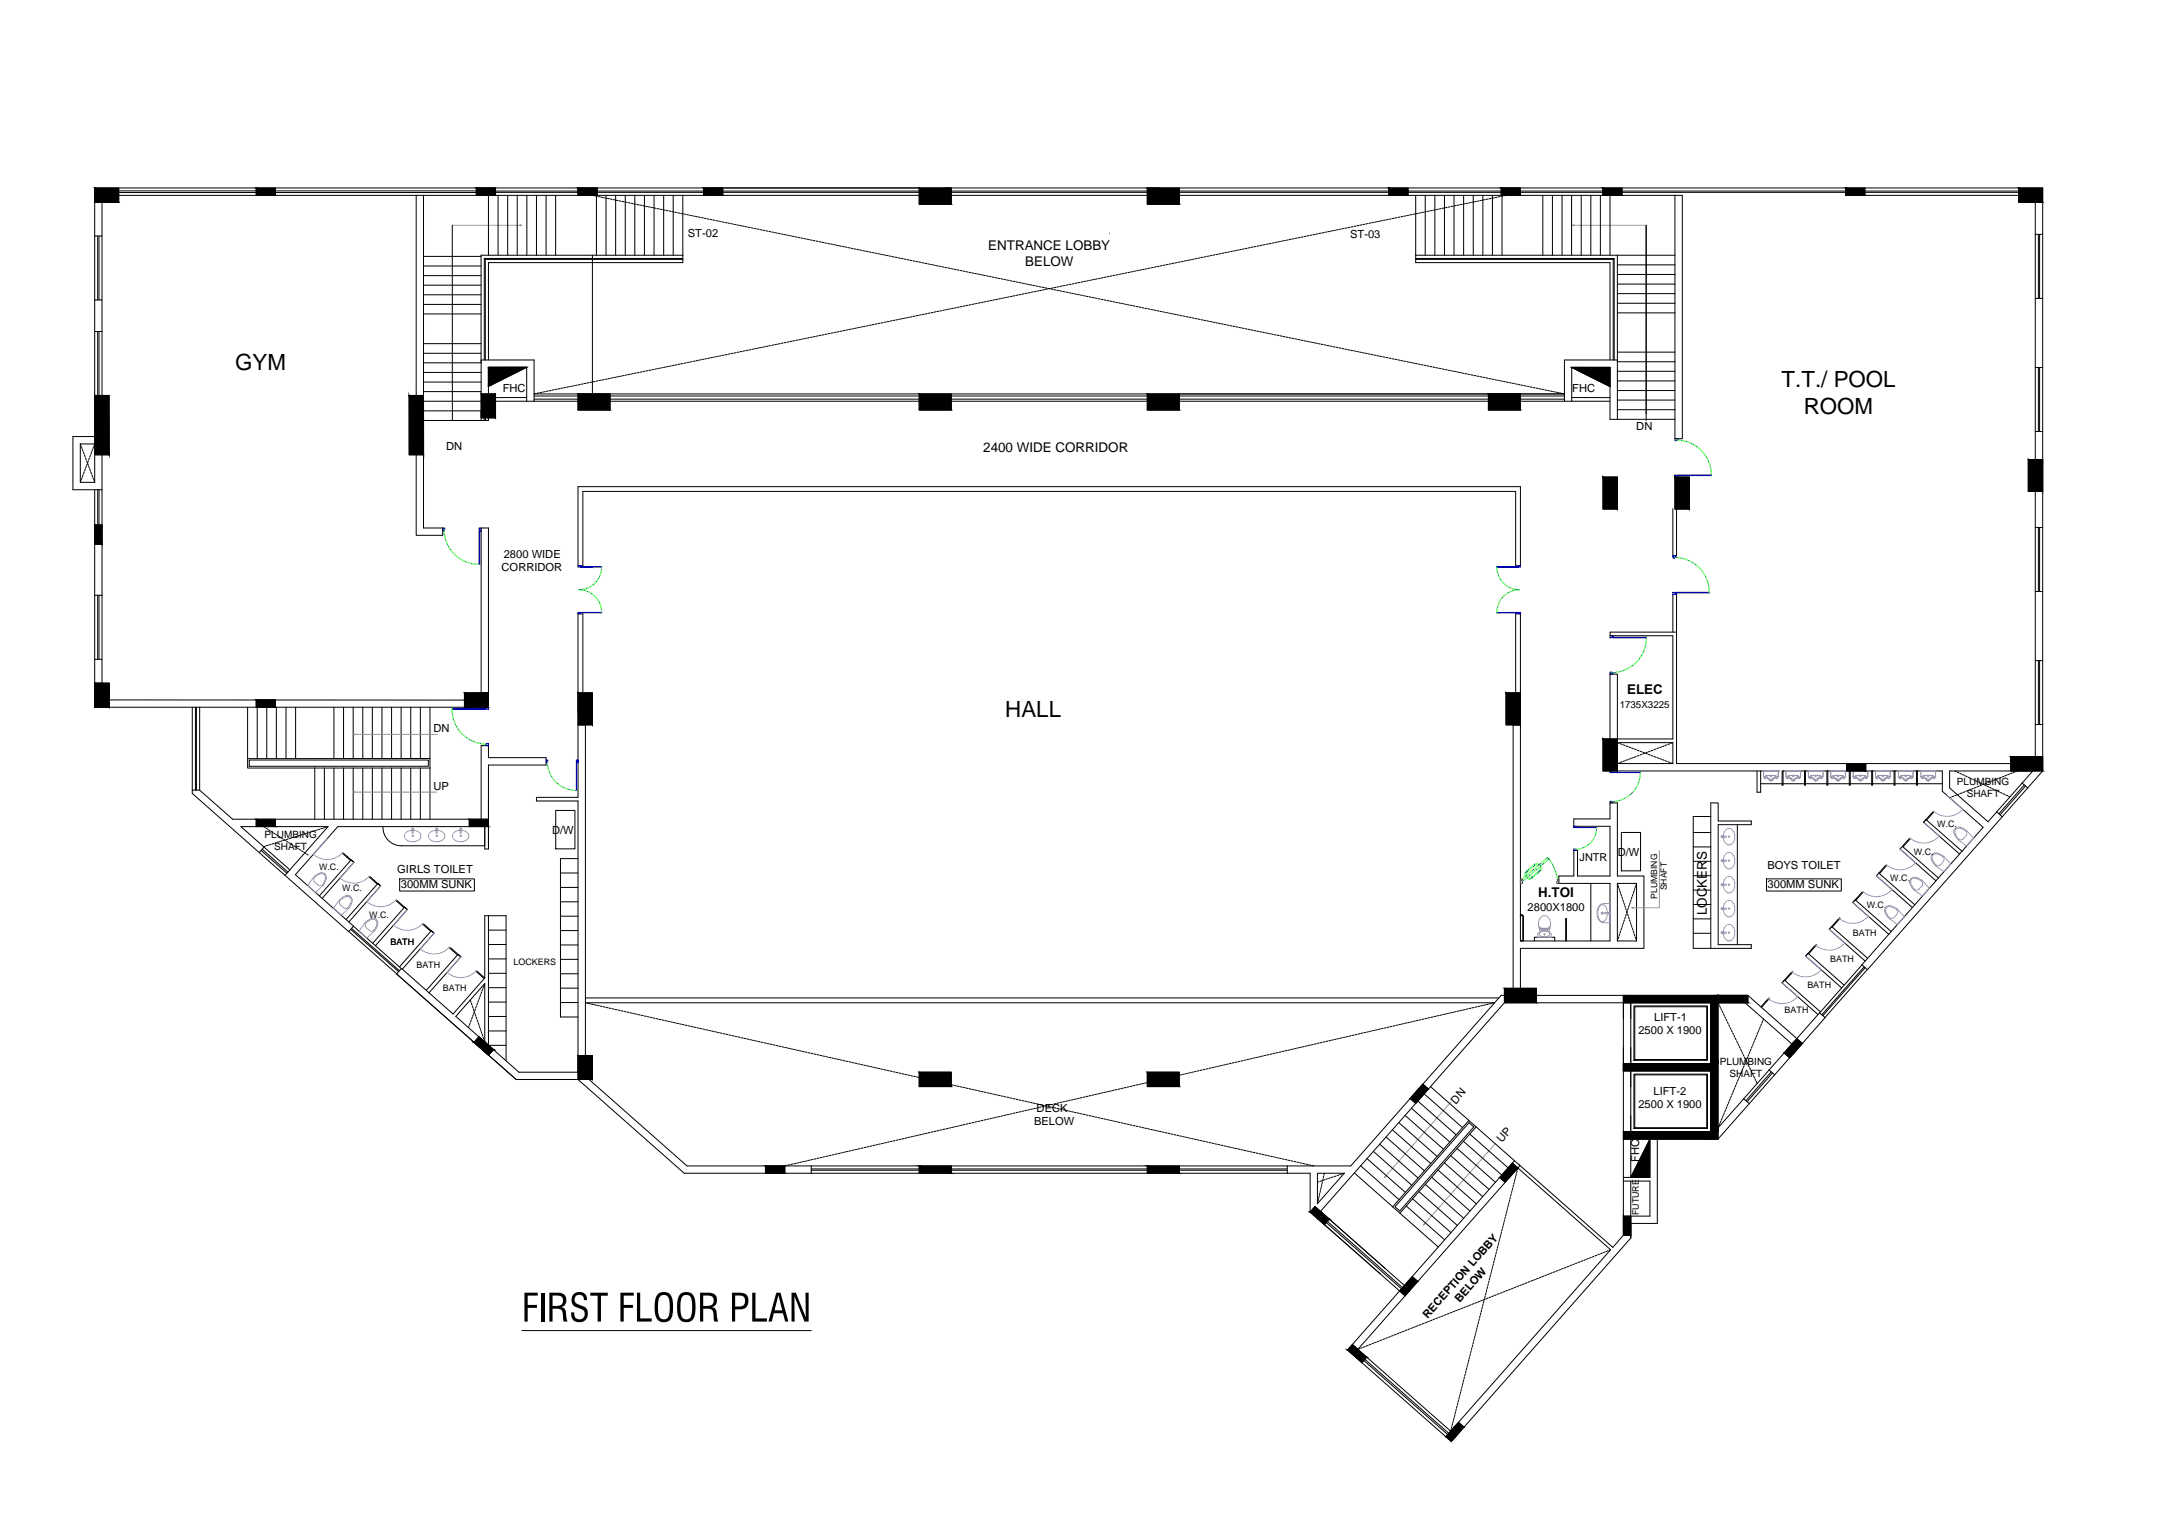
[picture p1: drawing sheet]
<svg xmlns="http://www.w3.org/2000/svg" width="1189mm" height="841mm" viewBox="0 0 1189 841" stroke-linecap="round" stroke-linejoin="round" font-family="sans-serif">
<!-- layer: hatch -->
<g fill="#000" stroke="#000" stroke-width=".55">
<path d="M506 103h17v9zM631 103h18v9zM269 202h21l-20 10zM269 202h21zM318 217h18v8zM506 217h17v8zM631 217h18v8zM819 217h17v8zM865 202h21zM261 573h6l4 4zM264 570l3 3h-6zM986 574h6l-5 5z"/>
<path d="M989 571l3 3h-6zM780 599h6l-5 5zM783 596l3 3h-6zM832 640l3 2h-5zM908 627v21h-11zM830 642h5l-5 6zM721 667h6l4 4zM723 664l4 3h-6zM775 705h5l-5 5zM777 702l3 3h-5zM744 740l3 3h-6zM741 743h6l5 4z"/>
<path d="M800 785h5l-4 5zM802 782l3 3h-5z"/>
<path d="M52 103v8h13zM52 103h13v8z"/>
<path d="M141 103v4h11zM141 103h11v4z"/>
<path d="M262 103v4h11zM262 103h11v4z"/>
<path d="M318 103v4h11zM318 103h11v4z"/>
<path d="M387 103v4h11zM387 103h11v4z"/>
<path d="M506 112h17zM506 103l17 9h-17z"/>
<path d="M631 112h18zM631 103l18 9h-18z"/>
<path d="M764 103v4h11zM764 103h11v4z"/>
<path d="M826 103v4h10zM826 103h10v4z"/>
<path d="M882 103v4h10zM882 103h10v4z"/>
<path d="M1015 103v4h11zM1015 103h11v4z"/>
<path d="M1111 103v8h13zM1111 103h13v8z"/>
<path d="M269 202v10h1zM269 212h1l-1 1z"/>
<path d="M865 202l21 11zM865 202h21v11z"/>
<path d="M265 217v13h8zM265 217h8v13z"/>
<path d="M318 225h18zM318 217l18 8h-18z"/>
<path d="M506 225h17zM506 217l17 8h-17z"/>
<path d="M631 225h18zM631 217l18 8h-18z"/>
<path d="M819 225h17zM819 217l17 8h-17z"/>
<path d="M52 218v32h8zM52 218h8v32z"/>
<path d="M225 218v32h8zM225 218h8v32z"/>
<path d="M1116 253v17h8zM1116 253h8v17z"/>
<path d="M52 289v10h4zM52 289h4v10z"/>
<path d="M882 262v18h8zM882 262h8v18z"/>
<path d="M921 262v18h8zM921 262h8v18z"/>
<path d="M52 376v13h8zM52 376h8v13z"/>
<path d="M52 376v13h8zM52 376h8v13z"/>
<path d="M141 385v4h11zM141 385h11v4z"/>
<path d="M256 381v8h13zM256 381h13v8z"/>
<path d="M318 381v18h8zM318 381h8v18z"/>
<path d="M829 381v18h7zM829 381h7v18z"/>
<path d="M882 406v18h8zM882 406h8v18z"/>
<path d="M1016 420v4h10zM1016 420h10v4z"/>
<path d="M1106 416v8h18zM1106 416h18v8z"/>
<path d="M141 451v4h11zM141 451h11v4z"/>
<path d="M258 451v4h11zM258 451h11v4z"/>
<path d="M828 544v8h17zM828 544h17v8z"/>
<path d="M893 548v4h52zM893 548h52v4z"/>
<path d="M945 548v4h17zM945 548h17v4z"/>
<path d="M261 573l4 4h6zM265 577h6l-2 3z"/>
<path d="M261 573l4 4h6zM265 577h6l-2 3z"/>
<path d="M986 574l-4 5h5zM982 579h5l-2 3z"/>
<path d="M318 581v13h8zM318 581h8v13z"/>
<path d="M506 590v8h17zM506 590h17v8z"/>
<path d="M631 590v8h18zM631 590h18v8z"/>
<path d="M780 599l-4 5h5zM776 604h5l-2 3z"/>
<path d="M893 585v4h52zM893 585h52v4z"/>
<path d="M941 552v33h4zM941 552h4v33z"/>
<path d="M893 622v5h52zM893 622h52v5z"/>
<path d="M941 589v33h4zM941 589h4v33z"/>
<path d="M421 641v4h11zM421 641h11v4z"/>
<path d="M506 641v4h17zM506 641h17v4z"/>
<path d="M631 641v4h18zM631 641h18v4z"/>
<path d="M830 642l-5 6h5zM825 648h5l-2 2z"/>
<path d="M721 667l4 4h6zM725 671h6l-2 3z"/>
<path d="M893 669v10h4zM893 669h4v10z"/>
<path d="M775 705l-5 5h5zM770 710h5l-2 3z"/>
<path d="M741 743l5 4h6zM746 747h6l-3 3z"/>
<path d="M800 785l-5 5h6zM795 790h6l-3 3z"/>
</g>
<!-- layer: text -->
<path d="M306 446h10v21h-10zM892 458h11v21h-11zM220 483h41v7h-41zM972 483h41v7h-41zM287 732h159" fill="none" stroke="#000" stroke-width=".55"/>
<g fill="#000">
<path d="M289 711h7v2h-6v5h5v1h-5v8h-1zM298 711h1v16h-1zM316 712l2-1h2l2 1 1 1v2h-2v-2l-2-1-2 1-1 1 1 3 5 2 1 2v4l-1 1-2 1h-3l-2-2-1-3h2l1 3 1 1 3-1 1-2-1-2-5-2-1-2v-3zM325 711h9v2h-3v14h-2v-14h-4zM341 711h8v2h-6v5h5v1h-5v8h-2zM350 711h2v14h7v2h-9zM414 711h2v14h6v2h-8zM435 711h3l5 14v-14h2v16h-2l-6-14v14h-2z"/>
<path d="M304 713v5h3l2-1 1-2-1-2zM302 711h7l2 2v4l-1 1-1 1 2 1 1 7h-2l-1-6-3-1h-2v7h-2z"/>
<path d="M364 713l-1 1-1 2v7l1 2 3 1 1-1 1-2v-8l-1-2zM362 712l1-1h3l2 1 2 1v4v6l-1 2-1 2h-3h-2l-2-3-1-7 1-3z"/>
<path d="M376 713l-2 3 1 7 1 2 2 1 2-1 1-2v-8l-2-2-2-1zM374 712l2-1h3l2 1 1 2 1 4-1 5-1 3-2 1h-4l-2-3v-7z"/>
<path d="M387 713v5h3l2-1 1-2-1-2zM385 711h6l3 2v1v3l-1 1-2 1 3 1 1 7h-2l-1-6-3-1h-2v7h-2z"/>
<path d="M404 713v6l5-1 1-2-1-2-1-1zM403 711l7 1 1 1 1 2-1 3-1 1-2 1h-4v7h-1z"/>
<path d="M428 712l-2 9h4zM427 711h2l5 16h-2l-1-5h-5l-1 5h-2z"/>
</g>
<!-- layer: wall -->
<g fill="none" stroke="#000" stroke-width=".55">
<path d="M52 111h4v19h-4zM229 107h4v183h11v4h-15zM921 107h5v134h-5zM1120 111h4v18h-4zM52 165h4v17h-4zM1120 164h4v38h-4zM861 198h29v33h-4v-29h-21v19h-4zM269 217v-15h21v19h4v-23h-29v19M871 203h15M52 244h-8v21h8v-15M52 240h-12v29h16v-19M1120 253v-16h4v53h-4v-20"/>
<path d="M52 289h4v38h-4zM265 290h4v91h-4zM1120 325h4v38h-4zM52 363h4v13h-4zM60 385h196l3 4h-199zM890 407v-36h-4v38M890 406h30v-56h-34v-2h36v72h94M890 408h30v12h-30M1120 416v-17h4v25l-8 9-4-2 6-7h-45v9l21 19 4-5 4 2-75 84-3-2 67-76-22-20v-11h-88M890 424h89M967 424v12h2v-12M1026 420h80"/>
<path d="M141 451h-13l-18-16h-4v1l86 76 3-3-32-28 23-26h72M141 455h-8l26 23M152 451h106M152 455h28l-21 23M265 451v-41h4v7h31v4h-31v30M267 455v12h2v-12M941 442h4v10h18v2h-18v66h18v2h-22zM145 466l-2 3M159 478l-2 3M193 473l2 1-2-1-17 20M195 474l-18 20M1079 468l-19-17-2 1 20 18"/>
<path d="M208 486l1 1-1-1-18 20M209 487l-17 20M223 499l1 1-1-1-18 20M890 486h10v32h-10zM1021 495l-2 1M1053 498l-19-18-2 2 20 17M1066 483l-19-17-2 1 20 17M224 500l-17 20M237 512l2 1-2-1-17 20M239 513l-18 20M1008 510l-2 1M1040 512l-19-17-2 1 20 18"/>
<path d="M252 525l2 1-2-1-17 20M254 526l-18 20M982 539l-2 2M995 524l-2 2M1027 527l-19-17-2 1 20 18M267 541v32l-16-14zM828 548h-2l-83 93h-35v4h13v22M828 552l-102 114M832 544v-145h4v119h50v-32h-28v-4h8v-14h2v14h18v-27h-20v-5h20v-8h4v40h14v40h-68v22M845 548h48M845 552h48v70M897 552v33"/>
<path d="M962 548l27 23 12-14 3 3-28 31-3-2 13-15-26-22M1002 557l-20-18-2 2 20 17M1014 542l-19-18-2 2 20 17M318 581h4v-182h-4v40h-23v2h23v149h-33l-16-15v-71h-2v34l-18 20-28-25-3 3 66 58h34l58 51h70v-4h-68l-54-47M897 589v33M832 640l1-2 3 3-1 1M908 627v21h-15v2h15v19h-11M912 627v46h-15v8l-92 104M945 620l14-16 3 3-17 20M432 641v4M725 645h15l-15 17zM825 648l-48 54"/>
<path d="M828 650l-48 55M835 642l51 45-84 95M836 641l51 45 6-7M770 710l-26 30M773 713l-26 29"/>
</g>
<!-- layer: win -->
<g fill="none" stroke="#000" stroke-width=".55">
<path d="M65 103h76M65 105h76M65 107h76M65 106h76M152 103h354M152 105h110M152 107h77M152 106h110M233 107h29M269 105h118M269 107h118M269 106h118"/>
<path d="M318 103v4M393 107h113M398 105h108M398 106h108M520 103h118M520 105h115M520 107h118M520 106h115M649 103h115M649 105h115M649 107h115M649 106h115"/>
<path d="M775 103h107M775 105h107M775 107h107M775 106h107M892 103h123v4M892 105h123M892 107h29M892 106h123M1026 103h85v4h-85zM1026 105h85M1026 106h85M52 130v35"/>
<path d="M54 130v35M56 130v35M1120 129v35M1121 129v35M1122 129v35M1124 129v35M326 140v77M376 142h-110v56M376 143h-109v55M779 142h109v56M779 143h109v55M52 182v36"/>
<path d="M54 182v36M56 182v36M269 198v-54h107v-4h-111v60M886 198v-54h-107v-4h111v59M1120 202v35M1121 202v35M1122 202v35M1124 202v35M266 225v6M267 225v6M269 225v6h-4v-5M52 269v20"/>
<path d="M54 269v20M56 269v20M318 268h518v43h-2v-41h-513v41h-3zM920 280v26h2v-26M1120 290v35M1121 290v35M1122 290v35M1124 290v35M52 327v36M54 327v36M56 327v36M920 348v-21h2v21"/>
<path d="M886 371h1M1120 363v36M1121 363v36M1122 363v36M1124 363v36M265 381h4M318 392v-54h3v54M834 381v-43h2v43M192 512l26 24M193 511l26 23M193 511l27 23M194 509l27 24"/>
<path d="M1024 531l-23 26M1026 532l-24 26M1026 532l-23 27M1027 533l-23 27M322 552h500M322 549h503M446 645h60M446 644h60M446 641h60M446 643h60M523 645h108M523 644h108"/>
<path d="M523 641h108M523 643h108M649 645h59M649 644h59M649 641h59M649 643h59M721 667l49 43M726 666l47 41M730 672l41 37M730 672l42 36M744 740l3 2M749 750l46 40"/>
<path d="M750 748l46 41M751 748l46 40M752 747l46 40"/>
</g>
<!-- layer: ele -->
<g fill="none" stroke="#000" stroke-width=".55">
<path d="M249 124v107M906 124v107M290 202l-21 11M290 219h-21M294 217h212M523 217h108M649 217h212M865 202l21 11M865 219h21M269 221h21M294 221h24M336 221h170"/>
<path d="M523 221h108M649 221h170M836 221h25M865 221h21M1112 431l-14 16M1114 432l-14 16M1116 433l-14 16M932 458h9M941 449h-9v73h9M144 468l14 12M144 467l14 13M318 472h-10v87h10"/>
<path d="M932 466h9M932 474h9M308 480h10M308 488h10M308 496h10M932 482h9M932 490h9M932 498h9M269 504h9v79M269 520h9M269 512h9M308 504h10"/>
<path d="M308 512h10M308 520h10M932 505h9M932 513h9M269 527h9M269 535h9M308 528h10M308 536h10M269 543h9M269 551h9M269 559h9M308 544h10"/>
<path d="M308 551h10M899 553h40v30h-40zM899 554h40v29h-40zM269 567h9M269 575h9M899 591h40v30h-40zM899 591h40v29h-40zM973 589l-14 15M974 590l-13 15M975 590l-14 16M976 591l-14 16M893 627v21"/>
<path d="M897 627v21l11-21M893 650v29M897 650v31"/>
</g>
<!-- layer: Stairs -->
<g fill="none" stroke="#000" stroke-width=".55">
<path d="M269 107v33M274 107v33M279 107v33M285 107v33M290 107v33M295 107v33M300 107v33M306 107v33M328 107v33M333 107v33M339 107v33M344 107v33"/>
<path d="M349 107v33M355 107v33M360 107v33M365 107v33M370 107v33M376 107v33M779 107v33M784 107v33M789 107v33M795 107v33M800 107v33M805 107v33"/>
<path d="M810 107v33M816 107v33M821 107v33M826 107v33M849 107v33M854 107v33M859 107v33M865 107v33M870 107v33M875 107v33M880 107v33M886 107v33"/>
<path d="M233 157h32M233 152h32M233 146h32M233 141h32M890 156h31M890 151h31M890 146h31M890 140h31M233 173h32M233 167h32M233 162h32M890 172h31"/>
<path d="M890 167h31M890 162h31M233 189h32M233 200h32M233 194h32M890 199h31M890 194h31M233 215h32M233 210h32M233 205h32M294 218h24M294 220h24"/>
<path d="M336 218h170M336 220h170M523 218h108M523 220h108M649 218h170M649 220h170M836 218h25M836 220h25M890 215h31M890 210h31M890 204h31M233 221h32"/>
<path d="M233 226h32M233 231h32M890 220h31M890 225h31M890 231h31M106 389v46M108 389v46M110 389v46M136 389v28M142 389v28M147 389v28M152 389v28"/>
<path d="M157 389v28M163 389v28M184 389v28M189 389v28M194 389v28M200 389v28M205 389v28M210 389v28M215 389v28M221 389v28M226 389v28M231 389v28"/>
<path d="M237 389v62M137 418h99v3h-99zM237 417h-101v5h37M173 422h64M173 422v29M178 422v29M184 422v29M189 422v29M194 422v29M200 422v29M205 422v29M210 422v29"/>
<path d="M215 422v29M221 422v29M226 422v29M231 422v29M787 598l21 18M770 617l21 19M773 614l21 18M777 610l21 18M780 606l21 18M783 602l22 18M808 616l25 22M808 616l-42 48"/>
<path d="M808 618l3 2-41 46-3-2zM812 620l-42 47M752 637l21 19M756 633l21 19M759 629l21 19M763 625l21 19M766 621l21 19M795 640l21 18M798 636l21 18M802 632l21 18M805 628l21 18M809 624l21 18"/>
<path d="M745 645l21 19M749 641l21 19M777 659l21 19M781 655l21 19M784 651l21 19M788 648l21 18M791 644l21 18M766 664l25 22M774 663l21 19"/>
</g>
<!-- layer: door -->
<g fill="none" stroke="#00f" stroke-width=".55">
<path d="M921 241h2v1h-2zM921 261l2 1h-2zM942 261h-19l19 1M244 290h1l-1 2zM264 290h1v2h-1zM264 310v-18v18M318 311h1v1h-1zM331 312h-12h12M823 312h12h-12M835 311h1v1h-1zM920 306h2v1h-2zM318 337h1v1h-1z"/>
<path d="M319 337h.1M319 337h12M824 337h11M835 337h-11M835 337h2v1h-2zM920 326h2v1h-2zM940 326h-18h18M886 350h1l-1 1zM906 350h-19l19 1M886 370h1v1h-1zM249 390h18h-18M267 389h2v1h-2z"/>
<path d="M267 409h2v1h-2zM300 418h1v1h-1zM317 418h1v1h-1zM317 419h.1M317 420v15M886 424h1v1h-1zM902 425h-15h15M866 455h1h-1zM867 455h.1M867 455h11M886 441h1v1h-1zM866 467h1v1h-1z"/>
</g>
<g fill="none" stroke="#0f0" stroke-width=".55">
<path d="M922 242a19 19 0 0 1 19 20M244 291a19 19 0 0 0 20 19M331 312a12 12 0 0 1-12 12 12 12 0 0 1 12 13M823 312a12 12 0 0 0 13 12 12 12 0 0 0-12 13M921 307a19 19 0 0 1 19 19M906 350a19 19 0 0 1-19 20M249 390a19 19 0 0 0 19 19M301 419a16 16 0 0 0 16 16M902 425a16 16 0 0 1-16 16M878 455a12 12 0 0 1-12 12M846 476h-2l-4 4v2M847 476l-2-1-1 1-5 4v1v1"/>
<path d="M847 477v1v1l-5 4h-2M847 476h.1M847 476l1 2-1 1-4 4-2 1-1-1M852 472l3 5 2 7M837 484l14-12h1l-14 12z"/>
</g>
<!-- layer: hidden -->
<g fill="none" stroke="#000" stroke-width=".55">
<path d="M326 107l1 1M328 108h1M329 108h1M331 108l1 1M333 109h1M334 109h1M336 109l1 1M337 110h1M339 110h1M341 110l1 1M342 111h1M344 111h1"/>
<path d="M345 111l1 1M347 112h1M349 112h1M350 112l1 1M352 113h1M354 113h1M355 113l1 1M357 114h1M358 114h1M360 114l1 1M362 115h1M363 115h1"/>
<path d="M365 115l1 1M366 116h2M368 116h1M370 116l1 1M371 117h1M373 117h1M375 117l1 1M376 118h1M378 118h1M379 118l1 1M381 119h1M383 119h1"/>
<path d="M384 119l1 1M386 120h1M769 120h-1M770 119l-1 1M772 119h-1M773 119h-1M775 118l-1 1M777 118h-1M778 118h-1M780 117l-1 1M782 117h-2M783 117h-1"/>
<path d="M785 116l-1 1M786 116h-1M788 116h-1M790 115l-1 1M791 115h-1M793 115h-1M794 114l-1 1M796 114h-1M798 114h-1M799 113l-1 1M801 113h-1M803 113h-2"/>
<path d="M804 112l-1 1M806 112h-1M807 112h-1M809 111l-1 1M811 111h-1M812 111h-1M814 110l-1 1M815 110h-1M817 110h-1M819 109l-1 1M820 109h-1M822 109h-1"/>
<path d="M824 108l-1 1M825 108h-1M827 108h-1M829 107l-2 1M387 120h2M389 120l1 1M391 121h1M392 121h1M394 121l1 1M396 122h1M397 122h1M399 122l1 1"/>
<path d="M400 123h1M402 123h1M404 123l1 1M405 124h1M407 124h1M408 124l2 1M410 125h1M412 125h1M413 125l1 1M415 126h1M417 126h1M418 126l1 1"/>
<path d="M420 127h1M421 127h1M423 127l1 1M425 128h1M426 128h1M428 128h1M429 129h2M431 129h1M433 129h1M434 130h1M436 130h1M438 130h1"/>
<path d="M439 131h1M441 131h1M442 131h2M444 132h1M446 132h1M447 132h1M449 133h1M450 133h2M452 133h1M454 134h1M455 134h1M457 134h1"/>
<path d="M459 135h1M460 135h1M462 135h1M463 136h2M465 136h1M467 136h1M468 137h1M470 137h1M471 137h2M473 138h1M475 138h1M476 138h1"/>
<path d="M478 139h1M480 139h1M481 139h1M483 140h1M484 140h2M670 140h-1M672 140h-1M673 139h-1M675 139h-1M676 139h-1M678 138h-1M680 138h-1"/>
<path d="M681 138h-1M683 137h-1M685 137h-2M686 137h-1M688 136h-1M689 136h-1M691 136h-1M693 135h-1M694 135h-1M696 135h-1M698 134h-2M699 134h-1"/>
<path d="M701 134h-1M702 133h-1M704 133h-1M706 133h-2M707 132h-1M709 132h-1M710 132h-1M712 131h-1M714 131h-1M715 131h-1M717 130h-1M719 130h-2"/>
<path d="M720 130h-1M722 129h-1M723 129h-1M725 129h-1M727 128h-1M728 128h-1M730 128h-1M731 127l-1 1M733 127h-1M735 127h-1M736 126l-1 1M738 126h-1"/>
<path d="M740 126h-2M741 125l-1 1M743 125h-1M744 125h-1M746 124l-1 1M748 124h-1M749 124h-1M751 123l-1 1M752 123h-1M754 123h-1M756 122l-1 1M757 122h-1"/>
<path d="M759 122h-1M761 121l-2 1M762 121h-1M764 121h-1M765 120l-1 1M767 120h-1M486 140h1M488 140l1 1M489 141h1M491 141h1M493 141l1 1M494 142h1"/>
<path d="M496 142h1M497 142l1 1M499 143h1M501 143h1M502 143l1 1M504 144h1M505 144h2M507 144l1 1M509 145h1M510 145h1M512 145l1 1M514 146h1"/>
<path d="M515 146h1M517 146l1 1M518 147h1M520 147h1M522 147l1 1M523 148h1M525 148h1M526 148l2 1M528 149h1M530 149h1M531 149l1 1M533 150h1"/>
<path d="M535 150h1M536 150l1 1M538 151h1M539 151h1M541 151l1 1M543 152h1M544 152h1M546 152l1 1M547 153h2M549 153h1M551 153l1 1M552 154h1"/>
<path d="M554 154h1M556 154l1 1M557 155h1M559 155h1M560 155l1 1M562 156h1M564 156h1M565 156l1 1M567 157h1M569 157h1M570 157l1 1M571 160h-1"/>
<path d="M572 158h1M573 160h-1M573 158h1M575 159l-1 1M575 158l1 1M576 159h-1M577 159h1M578 159h-1M578 159h1M579 158l-1 1M580 159l1 1M581 158h-1"/>
<path d="M581 160h2M583 158h-1M583 160h1M584 157l-1 1M586 157h-1M588 157h-1M589 156l-1 1M591 156h-1M592 156h-1M594 155l-1 1M596 155h-1M597 155h-1"/>
<path d="M599 154l-1 1M601 154h-2M602 154h-1M604 153l-1 1M605 153h-1M607 153h-1M609 152l-1 1M610 152h-1M612 152h-1M613 151l-1 1M615 151h-1M617 151h-1"/>
<path d="M618 150l-1 1M620 150h-1M622 150h-2M623 149l-1 1M625 149h-1M626 149h-1M628 148l-1 1M630 148h-1M631 148h-1M633 147l-1 1M634 147h-1M636 147h-1"/>
<path d="M638 146l-1 1M639 146h-1M641 146h-1M643 145l-2 1M644 145h-1M646 145h-1M647 144l-1 1M649 144h-1M651 144h-1M652 143l-1 1M654 143h-1M655 143h-1"/>
<path d="M657 142l-1 1M659 142h-1M660 142h-1M662 141l-1 1M664 141h-2M665 141h-1M667 140l-1 1M668 140h-1M474 180h-1M476 179l-1 1M478 179h-1M479 179h-1"/>
<path d="M481 178l-1 1M483 178h-2M484 178h-1M486 177l-1 1M487 177h-1M489 177h-1M491 176l-1 1M492 176h-1M494 176h-1M495 175l-1 1M497 175h-1M499 175h-1"/>
<path d="M500 174l-1 1M502 174h-1M503 174h-1M505 173l-1 1M507 173h-1M508 173h-1M510 173h-1M512 172h-1M513 172h-1M515 172h-1M516 171h-1M518 171h-1"/>
<path d="M520 171h-1M521 170h-1M523 170h-1M525 170h-2M526 169h-1M528 169h-1M529 169h-1M531 168h-1M533 168h-1M534 168h-1M536 167h-1M537 167h-1"/>
<path d="M539 167h-1M541 166h-1M542 166h-1M544 166h-1M546 165h-2M547 165h-1M549 165h-1M550 164h-1M552 164h-1M554 164h-1M555 163l-1 1M557 163h-1"/>
<path d="M558 163h-1M560 162h-1M562 162h-1M563 162h-1M565 161l-1 1M567 161h-2M568 161h-1M570 160h-1M585 160h1M586 161h1M588 161h1M590 161l1 1"/>
<path d="M591 162h1M593 162h1M594 162h1M596 163h1M598 163h1M599 163l1 1M601 164h1M602 164h2M604 164h1M606 165h1M607 165h1M609 165h1"/>
<path d="M611 166h1M612 166h1M614 166h1M615 167h1M617 167h1M619 167h1M620 168h1M622 168h1M623 168h2M625 169h1M627 169h1M628 169h1"/>
<path d="M630 170h1M632 170h1M633 170h1M635 171h1M636 171h1M638 171h1M640 172h1M641 172h1M643 172h1M644 173h2M646 173h1M648 173h1"/>
<path d="M649 173l1 1M651 174h1M653 174h1M654 174l1 1M656 175h1M657 175h1M659 175l1 1M661 176h1M662 176h1M664 176l1 1M666 177h1M667 177h1"/>
<path d="M669 177l1 1M670 178h1M672 178h1M674 178l1 1M675 179h1M677 179h1M678 179l2 1M680 180h1M376 200h-1M377 200h-1M379 199h-1M381 199h-1"/>
<path d="M382 199h-1M384 198h-1M386 198h-2M387 198h-1M389 197h-1M390 197h-1M392 197h-1M394 196h-1M395 196h-1M397 196h-1M398 195l-1 1M400 195h-1"/>
<path d="M402 195h-1M403 194l-1 1M405 194h-1M407 194h-2M408 193l-1 1M410 193h-1M411 193h-1M413 192l-1 1M415 192h-1M416 192h-1M418 191l-1 1M419 191h-1"/>
<path d="M421 191h-1M423 190l-1 1M424 190h-1M426 190h-1M428 189l-2 1M429 189h-1M431 189h-1M432 188l-1 1M434 188h-1M436 188h-1M437 187l-1 1M439 187h-1"/>
<path d="M440 187h-1M442 186l-1 1M444 186h-1M445 186h-1M447 185l-1 1M449 185h-2M450 185h-1M452 184l-1 1M453 184h-1M455 184h-1M457 183l-1 1M458 183h-1"/>
<path d="M460 183h-1M462 182l-2 1M463 182h-1M465 182h-1M466 181l-1 1M468 181h-1M470 181h-2M471 180l-1 1M473 180h-1M682 180h1M683 180l1 1M685 181h1"/>
<path d="M687 181h1M688 181l1 1M690 182h1M691 182h1M693 182l1 1M695 183h1M696 183h1M698 183l1 1M699 184h2M701 184h1M703 184l1 1M704 185h1"/>
<path d="M706 185h1M708 185l1 1M709 186h1M711 186h1M712 186l1 1M714 187h1M716 187h1M717 187l1 1M719 188h1M720 188h2M722 188l1 1M724 189h1"/>
<path d="M725 189h1M727 189l1 1M729 190h1M730 190h1M732 190l1 1M733 191h1M735 191h1M737 191l1 1M738 192h1M740 192h1M741 192l2 1M743 193h1"/>
<path d="M745 193h1M746 193l1 1M748 194h1M750 194h1M751 194l1 1M753 195h1M754 195h1M756 195l1 1M758 196h1M759 196h1M761 196h1M762 197h2"/>
<path d="M764 197h1M766 197h1M767 198h1M769 198h1M771 198h1M772 199h1M774 199h1M775 199h2M777 200h1M779 200h1M295 216l-1 1M297 216h-1"/>
<path d="M298 216h-1M300 215l-1 1M301 215h-1M303 215h-1M305 214l-1 1M306 214h-1M308 214h-1M310 213l-2 1M311 213h-1M313 213h-1M314 212l-1 1M316 212h-1"/>
<path d="M318 212h-1M319 211l-1 1M321 211h-1M322 211h-1M324 210l-1 1M326 210h-1M327 210h-1M329 209l-1 1M331 209h-2M332 209h-1M334 209h-1M335 208h-1"/>
<path d="M337 208h-1M339 207l-1 1M340 207h-1M342 207h-1M343 207h-1M345 206h-1M347 206h-1M348 206h-1M350 205h-1M352 205h-1M353 205h-1M355 204h-1"/>
<path d="M356 204h-1M358 204h-1M360 203h-1M361 203h-1M363 203h-1M365 202h-2M366 202h-1M368 202h-1M369 201h-1M371 201h-1M373 201h-1M374 200h-1"/>
<path d="M780 200h1M782 201h1M783 201h2M785 201h1M787 202h1M788 202h1M790 202h1M792 203h1M793 203h1M795 203h1M796 204h2M798 204h1"/>
<path d="M800 204h1M801 205h1M803 205h1M805 205h1M806 206h1M808 206h1M809 206h1M811 207h1M813 207h1M814 207h1M816 207l1 1M817 208h2"/>
<path d="M819 208h1M821 209h1M822 209h1M824 209h1M826 209l1 1M827 210h1M829 210h1M830 210l1 1M832 211h1M834 211h1M835 211l1 1M837 212h1"/>
<path d="M838 212h2M840 212l1 1M842 213h1M843 213h1M845 213l1 1M847 214h1M848 214h1M850 214l1 1M851 215h1M853 215h1M855 215l1 1M856 216h1"/>
<path d="M858 216h1M859 216l2 1M44 244l1 1M45 246v1M45 247l1 1M46 249v1M46 260v1M47 250v1M47 258v1M47 252v1M47 257v1M48 253v1"/>
<path d="M48 255v1M48 255l1 1M49 253l-1 1M49 257v1M49 252v1M49 258l1 1M50 250l-1 1M50 260v1M50 249v1M51 247v1M52 246l-1 1M52 244v1"/>
<path d="M45 264l-1 1M45 263v1M46 261l-1 1M51 261v1M51 263l1 1M52 264v1M890 408l1 1M891 420h-1M891 409l1 1M892 419h-1M893 410h1M894 418l-1 1"/>
<path d="M894 410l2 1M896 418h-2M896 411h1M897 417l-1 1M898 411l1 1M899 417h-1M899 412h1M900 416h-1M901 413h1M902 416h-1M902 413l1 1M903 415h-1"/>
<path d="M904 414h1M905 414l-1 1M905 414l1 1M906 414h-1M907 415h1M908 413l-1 1M908 416h1M909 413h-1M910 416h1M911 412h-1M911 417h2M913 411l-2 1"/>
<path d="M913 417l1 1M914 411h-1M915 418h1M916 410l-1 1M916 418l1 1M917 410h-1M918 419h1M919 409l-1 1M919 420h1M920 408l-1 1M1073 439h.1M1075 438h-1"/>
<path d="M1075 424h1M1076 437l-1 1M1077 425h1M1078 437h-1M1078 425l1 1M1079 436h-1M1080 426l1 1M1081 435l-1 1M1081 427h1M1083 435h-1M1083 427l1 1M1084 434l-1 1"/>
<path d="M1084 428l1 1M1086 434h-1M1086 429h1M1087 430h1M1087 433h-1M1089 430l1 1M1089 432l-1 1M1090 431h1M1090 432h-1M1092 432h1M1092 431l-1 1M1093 432l1 1"/>
<path d="M1093 431h-1M1095 433l1 1M1095 430h-1M1096 434h1M1096 429l-1 1M1098 434l1 1M1098 429h-1M1099 435l1 1M1099 428l-1 1M1101 436h1M1101 428h-1M1102 437h1"/>
<path d="M1102 427h-1M1104 437l1 1M1104 426l-1 1M1105 438h1M1106 426h-1M1107 425l-1 1M1109 425h-1M1110 424h-1M145 455h1M146 456h1M148 456l1 1M149 457l1 1"/>
<path d="M151 458v1M152 459l1 1M165 460h-1M166 459h-1M168 459h-1M170 458h-1M171 458h-1M173 457h-1M174 457h-1M176 456h-1M177 456h-1M179 455h-1"/>
<path d="M180 455h.1M146 465l-1 1M148 465h-2M149 464l-1 1M151 464h-1M152 463l-1 1M153 460l1 1M154 463h-1M155 461h1M155 462l-1 1M156 462h1M157 462h-1"/>
<path d="M158 463h.1M159 461l-2 1M159 464h1M160 461h-1M160 464l1 1M162 461h-1M162 465l1 1M163 466l1 1M163 460h-1M164 467l1 1M166 468l1 1M167 469h1"/>
<path d="M169 470h1M890 486v1M890 487l1 1M891 489v1M891 490l1 1M892 492v1M892 493l1 1M893 495v1M893 497l1 1M894 498v1M894 500l1 1M896 500l-1 1"/>
<path d="M896 498v1M897 497l-1 1M897 495v1M898 493l-1 1M898 492v1M899 490v1M899 489v1M900 487v1M900 486v1M890 517v1M891 515l-1 1M891 514v1"/>
<path d="M892 512l-1 1M892 511v1M893 509l-1 1M893 508v1M894 506l-1 1M894 504v1M895 503l-1 1M895 501v1M895 503l1 1M896 504v1M896 506l1 1M897 508v1"/>
<path d="M897 509l1 1M898 511v1M899 512v1M899 514v1M900 515v1M900 517v1M259 550v1M259 552l1 1M260 553v1M260 560l-1 1M260 555l1 1M260 558v1"/>
<path d="M261 557v-1v2M261 558l1 1M262 555l-1 1M262 560v1M262 553v1M263 552l-1 1M263 550v1M264 549l-1 1M264 547v1M265 546v1M266 544l-1 1M266 543v1"/>
<path d="M267 541l-1 1M322 552h1M324 552h1M325 552l2 1M327 553h1M329 553h1M330 553l1 1M332 554h1M333 554h2M335 554l1 1M337 555h1M338 555h1"/>
<path d="M340 556h1M342 556h1M343 556l1 1M345 557h1M346 557h1M348 557l1 1M350 558h1M351 558h1M353 558l1 1M354 559h2M356 559h1M358 560h1"/>
<path d="M359 560h1M787 560h-1M788 559l-1 1M790 559h-1M792 559h-2M793 558l-1 1M795 558h-1M796 558h-1M798 557h-1M800 557h-2M801 556l-1 1M803 556h-1"/>
<path d="M804 556h-1M806 555l-1 1M808 555h-1M809 555h-1M811 554h-1M812 554h-1M814 553l-1 1M816 553h-1M817 553h-1M819 552l-1 1M820 552h-1M822 552h-1"/>
<path d="M945 552l1 1M946 553v1M947 555v1M947 556l1 1M948 558l1 1M949 559v1M258 564v1M259 563l-1 1M259 561v1M263 561v1M263 563v1M264 564v1"/>
<path d="M264 566l1 1M265 567v1M265 569l1 1M266 570v1M266 572l1 1M361 560l1 1M362 561h2M364 561h1M366 561l1 1M367 562h1M369 562h1M371 562l1 1"/>
<path d="M372 563h1M374 563h1M375 564h1M377 564h1M379 564h1M380 565h1M382 565h1M383 565l1 1M385 566h1M387 566h1M388 566l1 1M390 567h1"/>
<path d="M391 567h2M393 567l1 1M395 568h1M396 568h1M398 569h1M400 569h1M401 569l1 1M403 570h1M404 570h1M406 570l1 1M408 571h1M409 571h1"/>
<path d="M411 571l1 1M412 572h1M414 572h1M416 573h1M417 573h1M419 573h1M420 574h2M422 574h1M424 574l1 1M425 575h1M427 575h1M428 575l2 1"/>
<path d="M430 576h1M432 576h1M433 576l1 1M435 577h1M437 577h1M438 578h1M440 578h1M441 578l1 1M443 579h1M445 579h1M446 579l1 1M448 580h1"/>
<path d="M700 580h-1M701 579l-1 1M703 579h-1M705 579h-1M706 578h-1M708 578h-1M710 577l-2 1M711 577h-1M713 577h-1M714 576l-1 1M716 576h-1M718 576h-2"/>
<path d="M719 575h-1M721 575h-1M722 575h-1M724 574h-1M726 574h-1M727 573l-1 1M729 573h-1M730 573h-1M732 572l-1 1M734 572h-1M735 572h-1M737 571h-1"/>
<path d="M738 571h-1M740 570l-1 1M742 570h-1M743 570h-1M745 569l-1 1M746 569h-1M748 569h-1M750 568h-1M751 568h-1M753 567l-1 1M755 567h-2M756 567h-1"/>
<path d="M758 566l-1 1M759 566h-1M761 566h-1M763 565l-1 1M764 565h-1M766 565h-1M767 564h-1M769 564h-1M771 563l-1 1M772 563h-1M774 563h-1M775 562l-1 1"/>
<path d="M777 562h-1M779 562h-1M780 561h-1M782 561h-1M783 560l-1 1M785 560h-1M950 561v1M950 562l1 1M951 564l1 1M952 565v1M952 567l1 1M953 568l1 1"/>
<path d="M954 570v1M955 571v1M955 573l1 1M956 574l1 1M957 575v2M958 577v1M958 578l1 1M959 580v1M963 579l-1 1M963 577v1M964 575v2M965 574l-1 1"/>
<path d="M965 572v1M966 571l-1 1M966 569v1M967 568v1M968 566l-1 1M968 565v1M969 563v1M970 562l-1 1M970 561h.1M449 580h1M451 580l1 1M453 581h1"/>
<path d="M454 581h1M456 582h1M457 582h2M459 582h1M461 583h1M462 583h1M464 583l1 1M466 584h1M467 584h1M469 584l1 1M470 585h1M472 585h1"/>
<path d="M474 585l1 1M475 586h1M477 586h1M478 587h1M480 587h1M482 587l1 1M483 588h1M485 588h1M486 588l2 1M488 589h1M490 589h1M491 589l1 1"/>
<path d="M493 590h1M495 590h1M496 591h1M498 591h1M499 591h1M501 592h1M503 592h1M504 592l1 1M506 593h1M507 593h1M509 593l1 1M511 594h1"/>
<path d="M512 594h1M514 595h1M515 595h1M517 595h1M519 596h1M520 596h1M522 596l1 1M523 597h2M525 597h1M527 597l1 1M528 598h1M530 598h1"/>
<path d="M532 598l1 1M533 599h1M535 599h1M536 600h1M538 600h1M613 600h-1M615 599h-1M616 599h-1M618 599h-1M619 598h-1M621 598h-1M623 597l-1 1"/>
<path d="M624 597h-1M626 597h-1M627 596l-1 1M629 596h-1M631 596h-1M632 595h-1M634 595h-1M636 594l-2 1M637 594h-1M639 594h-1M640 593l-1 1M642 593h-1"/>
<path d="M644 593h-1M645 592l-1 1M647 592h-1M648 591l-1 1M650 591h-1M652 591h-1M653 590l-1 1M655 590h-1M656 590h-1M658 589l-1 1M660 589h-1M661 589h-1"/>
<path d="M663 588h-1M664 588h-1M666 587l-1 1M668 587h-1M669 587h-1M671 586l-1 1M673 586h-2M674 586h-1M676 585h-1M677 585h-1M679 584l-1 1M681 584h-1"/>
<path d="M682 584h-1M684 583l-1 1M685 583h-1M687 583h-1M689 582l-1 1M690 582h-1M692 582h-1M693 581h-1M695 581h-1M697 580l-1 1M698 580h-1M954 600l-1 1"/>
<path d="M954 598v1M955 597v1M956 595l-1 1M956 594v1M957 592v1M958 591l-1 1M958 589v1M959 588l-1 1M960 586l-1 1M960 581v1M960 585v1M960 583l1 1"/>
<path d="M961 583l-1 1M961 584l1 1M961 582v1M962 586v1M962 580v1M963 587v1M963 589l1 1M964 590v1M965 592v1M965 593l1 1M966 595l1 1M525 620h-1"/>
<path d="M526 620h-1M528 619h-1M529 619h-1M531 618l-1 1M533 618h-1M534 618h-1M536 617l-1 1M537 617h-1M539 617h-1M540 600l1 1M541 616l-1 1M541 601h1"/>
<path d="M542 616h-1M543 601h1M544 616h-1M544 601l1 1M545 615h-1M546 602h1M547 615h-1M548 602h1M549 614l-1 1M549 602l1 1M550 614h-1M551 603h1"/>
<path d="M552 614h-1M552 603h2M554 613l-2 1M554 604h1M555 613h-1M556 604h1M557 613h-1M557 604h1M558 612h-1M559 605h1M560 612h-1M561 605h1"/>
<path d="M562 611l-1 1M562 605l1 1M563 611h-1M564 606h1M565 611h-1M565 606h1M566 610l-1 1M567 606l1 1M568 610h-1M569 607h1M570 610h-1M570 607h1"/>
<path d="M571 609h-1M572 607l1 1M573 609h-1M573 608h1M574 609h-1M575 608h1M576 608h-1M577 609h1M578 608h-1M578 609h1M579 607l-1 1M580 609l1 1"/>
<path d="M581 607h-1M581 610h2M582 607h-1M583 610h1M584 606l-1 1M585 610l1 1M586 606h-1M586 611h1M587 606h-1M588 611h1M589 605h-1M589 611l2 1"/>
<path d="M591 605h-2M591 612h1M592 604l-1 1M593 612h1M594 604h-1M594 613h1M595 604h-1M596 613h1M597 603l-1 1M598 613l1 1M599 603h-2M599 614h1"/>
<path d="M600 603h-1M601 614h1M602 602h-1M602 614l1 1M603 602h-1M604 615h1M605 601l-1 1M606 615h1M607 601h-1M607 615l1 1M608 601h-1M609 616h1"/>
<path d="M610 600l-1 1M610 616h1M611 600h-1M612 617h1M614 617h1M615 617h1M617 618h1M618 618h2M620 618l1 1M622 619h1M623 619h1M625 619l1 1"/>
<path d="M627 620h1M946 620h-1M946 618v1M947 617l-1 1M947 615v1M948 614v1M949 612l-1 1M949 611v1M950 609v1M951 607l-1 1M951 606v1M952 604l-1 1"/>
<path d="M952 603v1M953 601v1M438 640h-1M439 640h-1M441 639h-1M443 639h-1M444 638l-1 1M446 638h-1M447 638h-1M449 637l-1 1M451 637h-1M452 637h-1"/>
<path d="M454 636h-1M455 636h-1M457 635l-1 1M459 635h-1M460 635h-1M462 634l-1 1M463 634h-1M465 634h-1M467 633h-1M468 633h-1M470 633h-1M472 632h-2"/>
<path d="M473 632h-1M475 631l-1 1M476 631h-1M478 631h-1M480 630l-1 1M481 630h-1M483 630h-1M484 629h-1M486 629h-1M488 628l-1 1M489 628h-1M491 628h-1"/>
<path d="M492 627l-1 1M494 627h-1M496 627h-1M497 626l-1 1M499 626h-1M500 625l-1 1M502 625h-1M504 625h-1M505 624l-1 1M507 624h-1M509 624h-2M510 623l-1 1"/>
<path d="M512 623h-1M513 623h-1M515 622h-1M517 622h-2M518 621l-1 1M520 621h-1M521 621h-1M523 620l-1 1M628 620h1M630 620l1 1M631 621h1M633 621h1"/>
<path d="M635 622h1M636 622h1M638 622l1 1M639 623h1M641 623h1M643 623l1 1M644 624h1M646 624h1M647 624l2 1M649 625h1M651 625h1M652 626h1"/>
<path d="M654 626h1M656 626h1M657 627h1M659 627h1M660 627l1 1M662 628h1M664 628h1M665 628l1 1M667 629h1M668 629h1M670 629l1 1M672 630h1"/>
<path d="M673 630h1M675 631h1M676 631h1M678 631l1 1M680 632h1M681 632h1M683 632l1 1M684 633h2M686 633h1M688 633l1 1M689 634h1M691 634h1"/>
<path d="M693 635h1M694 635h1M696 635h1M697 636h1M699 636h1M701 636l1 1M702 637h1M704 637h1M705 637l1 1M707 638h1M709 638h1M710 638l1 1"/>
<path d="M712 639h1M713 639h2M715 640h1M717 640h1M433 641h-1M435 641h-2M436 640l-1 1M718 640l1 1M720 641h1M722 641h1M725 660v1M726 650h-1"/>
<path d="M726 658l-1 1M726 656v1M726 655v1M727 653v1M727 652v1M727 649l-1 1M728 650l-1 1M728 648v1M728 647v1M729 645l-1 1M729 649h-1M730 648l-1 1"/>
<path d="M732 648h-1M733 647l-1 1M735 647h-1M737 646l-1 1M738 646h-1M740 645l-1 1M831 660l-1 1M831 658v1M831 657v1M832 655v1M832 654v1M833 652l-1 1"/>
<path d="M833 650v1M833 649v1M834 647v1M834 646v1M835 644l-1 1M835 642v1M725 661v1M826 679l-1 1M826 678v1M827 676l-1 1M827 674v1M827 673v1"/>
<path d="M828 671l-1 1M828 670v1M829 668l-1 1M829 666v1M829 665v1M830 663l-1 1M830 662v1M820 700v1M821 698l-1 1M821 697v1M822 695l-1 1M822 694v1"/>
<path d="M822 692v1M823 690v1M823 689v1M824 687l-1 1M824 686v1M824 684v1M825 682v1M825 681v1M855 699l-1 1M857 699h-1M859 698l-2 1M860 698h-1"/>
<path d="M862 697h-1M863 696l-1 1M865 696h-1M866 695l-1 1M868 695h-1M869 694h-1M871 693l-1 1M872 693h-1M874 692l-1 1M875 692h-1M877 691h-1M878 690l-1 1"/>
<path d="M880 690h-1M882 689l-1 1M883 689h-1M885 688h-1M886 687l-1 1M805 719l-1 1M806 719h-1M808 718l-1 1M809 718h-1M811 717h-1M812 716l-1 1M814 716h-1"/>
<path d="M815 719v1M816 715l-1 1M816 717v2M816 716v1M817 714l-1 1M817 715h-1M817 713v1M818 711l-1 1M818 709v2M818 708v1M819 714h-1M819 706l-1 1"/>
<path d="M819 705v1M820 703l-1 1M820 701v2M820 713l-1 1M822 713h-1M823 712l-1 1M825 712h-1M826 711h-1M828 710l-1 1M829 710h-1M831 709l-1 1M832 709h-1"/>
<path d="M834 708h-1M835 707l-1 1M837 707h-1M839 706l-1 1M840 706h-1M842 705h-1M843 704l-1 1M845 704h-1M846 703l-1 1M848 703h-1M849 702h-1M851 701l-1 1"/>
<path d="M852 701h-1M854 700l-1 1M754 739l-1 1M756 739h-1M757 738l-1 1M759 738h-1M760 737h-1M762 736l-1 1M763 736h-1M765 735l-1 1M766 735h-1M768 734h-1"/>
<path d="M769 733l-1 1M771 733h-1M773 732l-1 1M774 732h-1M776 731h-1M777 730l-1 1M779 730h-1M780 729l-1 1M782 729h-1M783 728h-1M785 727l-1 1M786 727h-1"/>
<path d="M788 726h-1M789 725l-1 1M791 725h-1M793 724l-2 1M794 724h-1M796 723h-1M797 722l-1 1M799 722h-1M800 721l-1 1M802 721h-1M803 720h-1M810 740v1"/>
<path d="M811 738l-1 1M811 737v1M811 735v1M812 733v2M812 732v1M813 730l-1 1M813 729v1M813 727v1M814 725v2M814 724v1M815 722l-1 1M815 721v1"/>
<path d="M748 742h-1M750 741l-1 1M751 741h-1M753 740h-1M805 759v1M806 757l-1 2M806 756v1M806 754v1M807 753v1M807 751v1M808 749l-1 1M808 748v1"/>
<path d="M809 746l-1 1M809 745v1M809 743v1M810 741l-1 2M800 780v1M800 778v1M801 777v1M801 775v1M802 773l-1 2M802 772v1M802 770v1M803 769v1"/>
<path d="M803 767v1M804 765l-1 2M804 764v1M804 762v1M805 761v1M798 786v1M799 785l-1 1M799 783v1M800 781l-1 2"/>
</g>
<!-- layer: fixtures -->
<g fill="none" stroke="#000" stroke-width=".55">
<path d="M969 431h100M980 424h1v8zM993 424v8zM1005 424h1l-1 8zM1017 424h1v8zM1030 432v-8v8M1042 424h1l-1 8zM1054 424h1v8zM211 455a10 10 0 0 0 10 10h46M956 454v66M1063 447l-3 4M1064 447l-4 4"/>
<path d="M189 470l4 3M189 469l4 4M191 471v1M1037 476l-3 4M1038 476l-4 5M1050 461l-3 5M1051 462l-4 4M203 483l5 3M204 482l4 4M218 496l4 3M218 495l5 4M875 486v32"/>
<path d="M1024 491l-3 4M1025 491l-4 4M233 509l4 3M233 508l4 4M837 503l-1 1v-1h2v1M837 504h.1M837 517l1 1zM837 503v1M837 503l1 1v13M838 504v13M838 517h.1M844 518v-2h11v2"/>
<path d="M861 505h1M861 506v12M862 506v12M999 519v1M1011 505l-3 5M1012 506l-4 4M1012 505h.1M247 522l5 3M248 521l4 4M262 534l4 4M262 534l5 4M986 535l-4 4"/>
<path d="M986 534v1M999 520l-4 4M999 520l-4 5M973 550l-4 4M973 549h.1"/>
</g>
<g fill="none" stroke="#7f7fff" stroke-width=".55">
<path d="M970 427l1 1M970 427h1M971 427v1M971 427h.1M971 428h.1M971 428h1l2 1M972 427h.1M972 427h-1M974 429h.1M974 427h.1M974 430h.1M975 429h-1"/>
<path d="M977 427h1M977 427h.1M977 427h-5M977 427l-3 2-2-2M977 428h-1l-1 1M978 428h-1M978 427v1M978 427h.1M978 424v3v1M978 424h-8v3l1 1M978 424h-8v3M978 424v3"/>
<path d="M983 427h.1M983 427v1M983 428h.1M983 428h1l2 1M984 427l2 2M984 427h.1M984 427h-1M986 429h.1M986 427h1M986 430h1M987 429h.1M989 427h1"/>
<path d="M989 427h.1M989 427h-5M989 427l-3 2M990 428h-1l-2 1M990 428h.1M990 427h.1M990 427v1M991 424v3l-1 1M991 424h-8v3v1M991 424h-8v3M991 427h-1M991 427l-1 1"/>
<path d="M991 424v3M995 427v1M995 427h.1M995 428h1M996 428h1l1 1M996 427h1M996 427h-1M998 429h1M999 427h.1M999 430h.1M999 429h.1M1001 427h2"/>
<path d="M1001 427h.1M1001 427h-5M1001 427l-2 2-2-2M1002 428h-1l-2 1M1002 428h.1M1003 427l-1 1M1003 424v3l-1 1M1003 424h-8v3v1M1003 424h-8v3M1003 427h.1M1003 424v3M1007 427l1 1"/>
<path d="M1007 427h1M1008 427v1M1008 427h-1M1008 428h.1M1008 428h1l2 1M1009 427h.1M1009 427h5M1009 427h-1M1011 429h.1M1011 427h.1M1011 430h.1M1012 429h-1"/>
<path d="M1014 427h1M1014 427h.1M1014 427l-3 2-2-2M1014 428h-1l-1 1M1015 428h-1M1015 427h.1M1015 427v1M1015 424v3v1M1015 424h-8v3l1 1M1015 424h-8v3M1015 424v3M1019 427l1 1"/>
<path d="M1019 427h1M1020 427v1M1020 428h.1M1020 428h1l2 1M1021 427l2 2 3-2M1021 427h.1M1021 427h-1M1023 429h.1M1023 427h1M1023 430h1M1024 429h.1M1025 427h1"/>
<path d="M1026 427h1M1026 427h.1M1026 427h-5M1027 428h.1M1027 428h-1l-2 1M1027 427v1M1028 424v3l-1 1M1028 424h-9v3l1 1M1028 424h-9v3M1028 427h-1M1028 427l-1 1M1028 424v3"/>
<path d="M1032 427v1M1032 427h.1M1032 428h1M1033 428h1l1 1M1033 427h.1M1033 427h-1M1035 429h1M1036 427h.1M1036 430h.1M1036 429h.1M1038 427h1M1038 427h.1"/>
<path d="M1038 427h-5M1038 427l-2 2-3-2M1039 428h-1l-2 1M1039 428h.1M1039 427v1M1040 427h-1M1040 424v3l-1 1M1040 424h-8v3v1M1040 424h-8v3M1040 427l-1 1M1040 424v3M1044 427l1 1"/>
<path d="M1044 427h1M1045 427v1M1045 427h.1M1045 428h.1M1045 428h1l2 1M1046 427l3 2M1046 427h.1M1046 427h5M1046 427h-1M1048 429h.1M1048 427h1M1048 430h1"/>
<path d="M1049 429h.1M1051 427h1M1051 427h.1M1051 427l-2 2M1052 428h-1l-2 1M1052 428h.1M1052 427h.1M1052 427v1M1052 424v3v1M1052 424h-8v3l1 1M1052 424h-8v3M1052 424v3"/>
<path d="M1057 427h.1M1057 427v1M1057 428h1M1058 428h1l1 1M1058 427h-1M1058 427h.1M1060 429h1M1061 427h.1M1061 430h.1M1061 429h.1M1063 427h1M1063 427h.1"/>
<path d="M1063 427h-5M1063 427l-2 2-3-2M1064 428h-1l-2 1M1064 428h.1M1064 427h.1M1064 427v1M1065 424v3l-1 1M1065 424h-8v3v1M1065 424h-8v3M1065 427h-1M1065 427l-1 1M1065 424v3"/>
<path d="M1071 438l9 7a11 11 0 0 1-16 1M223 458a5 5 0 0 1 9 2 5 5 0 0 1-5 3 5 5 0 0 1-5-3zM227 458l-1-2 1-1 1 1-1 2M236 458a5 5 0 0 1 9 2 5 5 0 0 1-5 3 5 5 0 0 1-4-3zM240 458v-2v-1l1 1v2M250 458a5 5 0 0 1 8 2 5 5 0 0 1-5 3 5 5 0 0 1-4-3zM254 458h-1v-2v-1l1 1v2M949 457a3 3 0 0 1 4 0 3 3 0 0 1 1 3 3 3 0 0 1-1 4 3 3 0 0 1-4-1 6 6 0 0 1 0-6zM1058 452l9 8a11 11 0 0 1-16 1M1063 447h1M1075 458l2 3a2 2 0 0 0 3 0l2-1M1076 458a2.5 2.5 0 0 1 1-3 2.5 2.5 0 0 1 3 1l2 2v2"/>
<path d="M1082 457h.1M1082 457l3 4M1082 457l-2-1a3 3 0 0 0-4 0 3 3 0 0 0 0 5l6 4 3-4M180 461l-8 9a11 11 0 0 0 17-1h-1M189 469v1M195 474l-8 9a11 11 0 0 0 16-1M949 470a3 3 0 0 1 4 0 3 3 0 0 1 1 4 3 3 0 0 1-1 4 3 3 0 0 1-4-2 6 6 0 0 1 0-6zM950 474v-1h-3v1h3M950 460h-3v1h3M1037 476h1M1038 476h.1M1045 467l9 8a11 11 0 0 1-16 1"/>
<path d="M1050 461l1 1M1065 470a2.5 2.5 0 0 0-2 2 2.5 2.5 0 0 0 1 2l1 2h1l3-2M1065 470l4 2 1 1-1 1M1070 479h-1M1073 475h.1M1073 475l-4-4a4 4 0 0 0-7 0v1l2 3 5 4M1073 476l-3 3M173 482l1-1a3 3 0 0 1 5 0 3 3 0 0 1 0 5l-1 1-5 4-4-4zM173 483l1-1a2.7 2.7 0 0 1 4-1 2.7 2.7 0 0 1 0 4l-1 2h-2l-2-2zM178 487h.1M187 495l1-1a3 3 0 0 1 5-1 3 3 0 0 1 0 5l-1 2M187 495l-3 4 3 4 5-3"/>
<path d="M192 499l-2 1-3-3a4 4 0 0 1 5-4 4 4 0 0 1 0 6M192 500h.1M204 482l-1 1M209 487l-7 9M218 495a11 11 0 0 1-16 1M218 495v1M880 498l1-1h5v11h-4a6 6 0 0 1-2-10zM947 499l3 1h-3zM947 486l3 1h-3zM949 496a3 3 0 0 1 4 0 3 3 0 0 1 1 4 3 3 0 0 1-1 4 3 3 0 0 1-4-2 6 6 0 0 1 0-6zM949 483a3 3 0 0 1 4 0 3 3 0 0 1 1 3 3 3 0 0 1 0 4 3 3 0 0 1-4 0 6 6 0 0 1-1-7zM1019 496l9 8a11 11 0 0 1-16 1"/>
<path d="M1024 491h1M1025 490v1M1032 482l9 7a11 11 0 0 1-16 1M1038 499a4 4 0 0 1 6 3l-2 3a4 4 0 0 1-5-5zM1051 486l1 2 2 2 2-1 1-2M1053 490l5 3M1057 485l1 1-1 1M1057 485l-2-1a2.4 2.4 0 0 0-3-1 2.4 2.4 0 0 0-1 3M1058 484h.1M1058 484l-2-1a3 3 0 0 0-5 0 3 3 0 0 0 1 5l1 2M1058 485l3 3-3 5M201 510a4 4 0 0 1 5-4 4 4 0 0 1 1 4 4 4 0 0 1-4 2l-2-2"/>
<path d="M206 512h.1M208 508a3 3 0 0 0-2-3 3 3 0 0 0-4 1l-4 6 4 4 4-4M208 508l-2 4M224 500l-7 9M232 508h1a11 11 0 0 1-17 1M233 508v1M239 513l-8 9a11 11 0 0 0 16-1M847 511h6M847 511h4M847 511v1M847 510h.1M847 513l3-1a1.8 1.8 0 0 1 2 0 1.8 1.8 0 0 1 0 3h-3a1.7 1.7 0 0 1-2-2z"/>
<path d="M847 510l3 1 2-1M848 511v1l1-1M848 511h3M848 511h.1M850 512h2l1 2M850 512l-3 1-1 3h7v-2M851 511v1v-1M851 511h.1M852 511h-1M852 511v1M852 510h.1M853 510a4 4 0 0 0-5-6 6 6 0 0 0-1 7"/>
<path d="M853 510l-1 1M884 502a3 3 0 0 0 0-3 3 3 0 0 0-3-1 6 6 0 0 0 1 9 4 4 0 0 0 2-4M885 502h-2l2 1M949 509a3 3 0 0 1 4 0 3 3 0 0 1 1 4 3 3 0 0 1-1 4 3 3 0 0 1-4-1 6 6 0 0 1 0-7zM950 513l-3-1v1v1l3-1M1006 511l9 8a11 11 0 0 1-16 1M1011 505l1 1M1037 501a3 3 0 0 1 2-3 3 3 0 0 1 3 1l5 5-3 4-5-3-2-4M248 521l-1 1M254 526l-8 9a11 11 0 0 0 16-1M262 534h.1M986 535h.1"/>
<path d="M993 526l9 7a11 11 0 0 1-16 1v1M999 520h.1M973 550h.1M980 541l9 7a11 11 0 0 1-16 1v1"/>
<circle cx="227" cy="460" r=".4"/>
<circle cx="227" cy="457" r=".4"/>
<circle cx="240" cy="460" r=".4"/>
<circle cx="240" cy="457" r=".4"/>
<circle cx="253" cy="457" r=".4"/>
<circle cx="253" cy="460" r=".4"/>
<circle cx="948" cy="473" r=".4"/>
<circle cx="948" cy="460" r=".4"/>
<circle cx="951" cy="473" r=".4"/>
<circle cx="951" cy="460" r=".4"/>
<circle cx="948" cy="487" r=".4"/>
<circle cx="948" cy="500" r=".4"/>
<circle cx="951" cy="500" r=".4"/>
<circle cx="951" cy="487" r=".4"/>
<circle cx="850" cy="514" r=".2"/>
<circle cx="850" cy="514" r=".3"/>
<circle cx="881" cy="502" r=".4"/>
<circle cx="881" cy="502" r=".5"/>
<circle cx="885" cy="502" r=".3"/>
<circle cx="885" cy="502" r=".4"/>
<circle cx="948" cy="513" r=".4"/>
<circle cx="951" cy="513" r=".4"/>
</g>
<!-- layer: col -->
<g fill="none" stroke="#000" stroke-width=".55">
<path d="M52 103h13v8h-13zM141 103h11v4h-11zM262 103h11v4h-11zM318 103h11v4h-11zM387 103h11v4h-11zM506 103h17v9h-17zM631 103h18v9h-18zM764 103h11v4h-11zM826 103h10v4h-10zM882 103h10v4h-10zM1015 103h11v4h-11zM1111 103h13v8h-13z"/>
<path d="M52 218h8v32h-8zM225 218h8v32h-8zM265 217h8v13h-8zM318 217h18v8h-18zM506 217h17v8h-17zM631 217h18v8h-18zM819 217h17v8h-17zM1116 253h8v17h-8zM882 262h8v18h-8zM921 262h8v18h-8zM52 289h4v10h-4zM52 376h8v13h-8z"/>
<path d="M141 385h11v4h-11zM256 381h13v8h-13zM318 381h8v18h-8zM829 381h7v18h-7zM882 406h8v18h-8zM1106 416h18v8h-18zM1016 420h10v4h-10zM141 451h11v4h-11zM258 451h11v4h-11zM828 544h17v8h-17zM945 548h17v4h-17M945 552h15"/>
<path d="M945 552v75M962 548h-69v4h48v33h-48v4h48v33h-48v5h52M264 570l7 7-2 3-8-7zM989 571l3 3-7 8-3-3zM318 581h8v13h-8zM506 590h17v8h-17zM631 590h18v8h-18zM783 596l3 3-7 8-3-3zM832 640l3 2-7 8-3-2zM938 627h7M421 641h11v4h-11zM506 641h17v4h-17z"/>
<path d="M631 641h18v4h-18zM723 664l8 7-2 3-8-7zM893 669h4v10h-4zM777 702l3 3-7 8-3-3zM744 740l8 7-3 3-8-7zM802 782l3 3-7 8-3-3z"/>
</g>
<!-- layer: 0 -->
<g fill="none" stroke="#b8a15c" stroke-width=".55">
<path d="M249 124h38M286 124h1h-1M865 124h41M866 124h-1h1M194 404h47M195 404h-1h1M194 436h46M195 435l-1 1h1M913 468v31h-15M899 499h-1l1 1M798 606l-36 42M823 629l-40 45"/>
<path d="M762 647v1v-1M784 673l-1 1 1-1"/>
</g>
<!-- layer: hatch -->
<circle cx="843" cy="614" r=".2" fill="#000"/>
<!-- layer: col -->
<circle cx="945" cy="548" r=".2" fill="#000"/>
<!-- layer: door -->
<path d="M836 484h1l1 2h-2zM857 484h1v2h-2z" fill="none" stroke="#f00" stroke-width=".55"/>
<!-- layer: ele -->
<circle cx="610" cy="128" r=".2" fill="#000"/>
<g font-size="12.3">
<text x="129" y="203">GYM</text>
<text x="980" y="213">T.T./ POOL</text>
<text x="992" y="227">ROOM</text>
<text x="553" y="395">HALL</text>
</g>
<g font-size="7.4">
<text x="544" y="137">ENTRANCE LOBBY</text>
<text x="564" y="146">BELOW</text>
<text x="541" y="249">2400 WIDE CORRIDOR</text>
<text x="895" y="382">ELEC</text>
<text x="846" y="493">H.TOI</text>
<text x="939" y="503" transform="rotate(-90 939 503)">LOCKERS</text>
</g>
<g font-size="6.1">
<text x="378" y="130">ST-02</text>
<text x="743" y="131">ST-03</text>
<text x="277" y="216">FHC</text>
<text x="865" y="216">FHC</text>
<text x="900" y="237">DN</text>
<text x="245" y="247">DN</text>
<text x="277" y="307">2800 WIDE</text>
<text x="276" y="314">CORRIDOR</text>
<text x="238" y="403">DN</text>
<text x="238" y="434">UP</text>
<text x="304" y="459">D/W</text>
<text x="890" y="471">D/W</text>
<text x="972" y="478">BOYS TOILET</text>
<text x="219" y="480">GIRLS TOILET</text>
<text x="221" y="489">300MM SUNK</text>
<text x="972" y="489">300MM SUNK</text>
<text x="840" y="501">2800X1800</text>
<text x="910" y="561">LIFT-1</text>
<text x="901" y="569">2500 X 1900</text>
<text x="910" y="602">LIFT-2</text>
<text x="570" y="612">DECK</text>
<text x="801" y="608" transform="rotate(-49 801 608)">DN</text>
<text x="901" y="610">2500 X 1900</text>
<text x="569" y="619">BELOW</text>
<text x="826" y="629" transform="rotate(-49 826 629)">UP</text>
<text x="902" y="639" transform="rotate(-90 902 639)">FHC</text>
<text x="803" y="717" transform="rotate(-49 803 717)">BELOW</text>
<text x="786" y="725" transform="rotate(-49 786 725)">RECEPTION LOBBY</text>
</g>
<text font-size="6" x="869" y="474">JNTR</text>
<g font-size="5.5">
<text x="1077" y="432">PLUMBING</text>
<text x="1082" y="439">SHAFT</text>
<text x="146" y="461">PLUMBING</text>
<text x="151" y="467">SHAFT</text>
<text x="946" y="586">PLUMBING</text>
<text x="951" y="592">SHAFT</text>
</g>
<text font-size="5.4" x="891" y="389">1735X3225</text>
<g font-size="4.9">
<text x="1066" y="455">W.C.</text>
<text x="1053" y="470">W.C.</text>
<text x="175" y="478">W.C.</text>
<text x="1040" y="485">W.C.</text>
<text x="188" y="490">W.C.</text>
<text x="1027" y="500">W.C.</text>
<text x="203" y="505">W.C.</text>
<text x="1019" y="515">BATH</text>
<text x="215" y="520">BATH</text>
<text x="229" y="532">BATH</text>
<text x="283" y="531">LOCKERS</text>
<text x="1007" y="529">BATH</text>
<text x="244" y="545">BATH</text>
<text x="994" y="543">BATH</text>
<text x="982" y="557">BATH</text>
<text x="902" y="668" transform="rotate(-90 902 668)">FUTURE</text>
</g>
<g font-size="4.7">
<text x="917" y="490" transform="rotate(-90 917 490)">SHAFT</text>
<text x="912" y="494" transform="rotate(-90 912 494)">PLUMBING</text>
</g>
</svg>
